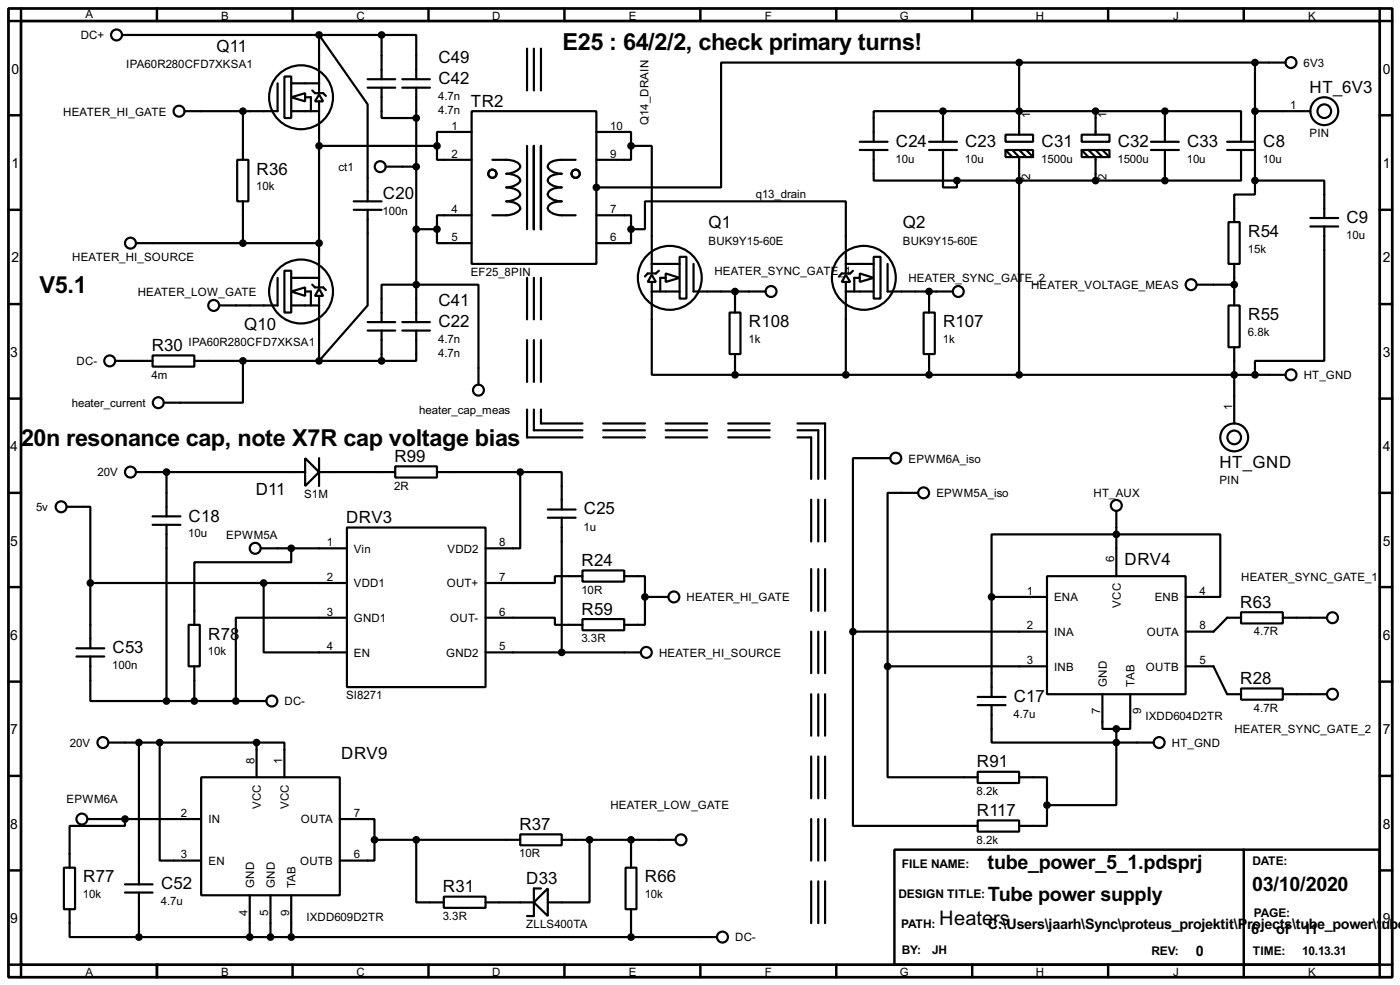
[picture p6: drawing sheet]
<svg xmlns="http://www.w3.org/2000/svg" width="256mm" height="180mm" viewBox="0 0 256 180" stroke-linecap="round" stroke-linejoin="round" font-family="sans-serif">
<path d="M1.6 1.6h253.5v177.3h-253.5zM3.9 3.9h248.9v172.7h-248.9z" fill="none" stroke="#000" stroke-width=".5"/>
<g fill="none" stroke="#000" stroke-width=".45">
<path d="M3.9 1.6v2.3h-2.3M28.8 1.6v2.3M53.6 1.6v2.3M78.5 1.6v2.3M103.4 1.6v2.3M128.3 1.6v2.3M153.2 1.6v2.3M178.1 1.6v2.3M203 1.6v2.3M227.9 1.6v2.3M252.8 1.6v2.3h2.3M1.6 21.1h2.3"/>
<path d="M1.6 38.4h2.3M252.8 21.1h2.3M252.8 38.4h2.3M1.6 55.7h2.3M252.8 55.7h2.3M1.6 73h2.3M252.8 73h2.3M1.6 90.2h2.3M252.8 90.2h2.3M1.6 107.5h2.3M252.8 107.5h2.3M1.6 124.8h2.3"/>
<path d="M252.8 124.8h2.3M1.6 142h2.3M1.6 159.3h2.3M163.9 155.5h88.9v21.1h-88.9zM227.9 155.5v23.4M252.8 142h2.3M252.8 159.3h2.3M1.6 176.6h2.3v2.3M28.8 176.6v2.3M53.6 176.6v2.3M78.5 176.6v2.3M103.4 176.6v2.3"/>
<path d="M128.3 176.6v2.3M153.2 176.6v2.3M178.1 176.6v2.3M203 176.6v2.3M255.1 176.6h-2.3v2.3"/>
</g>
<g fill="none" stroke="#000" stroke-width=".4">
<path d="M22.4 6.4h47.5M50.9 15.3v5.1h-17.1M52.1 14h1.3v7.6h-1.3zM53.4 17.8l2.5-.7v1.5zM53.4 15.3h5.1M55.9 17.8h1.1v2.6M57.2 16.6l.5 .5h1.5l.5 .5M58.5 17.3l.7 1.3h-1.5zM58.5 12.8v-6.4l8.9 12.7v17.8M58.5 13v4.1M58.5 18.6v29.7M67.4 16.1h5"/>
<path d="M67.4 14.5h5M69.9 16.1v5.5h6.4M69.9 6.4h6.4v8.1M69.9 6.4v8.1M73.7 16.1h5.1M73.7 14.5h5.1M76.3 16.1v42.9M96.6 8.9v7.7M97.8 8.9v7.7M99.1 8.9v7.7M186.7 11.5h-54.6v22.8h-22.8M186.7 11.5h48.8"/>
<path d="M186.7 11.5v13.2M229.9 11.5v21.6M43.5 29.3h2v7.6h-2zM44.5 20.4v8.9M44.5 36.9v7.6M53.4 20.4h5.1M58.5 26.7h21.6M64.8 38.4h5.1M64.8 36.9h5.1M67.4 38.4v17.5l-8.9 10.2v-11.9M70.7 30.5h5.6M80.1 26.7v2.6h6.3"/>
<path d="M86.4 20.4h22.9v27.9h-22.9zM86.4 24.2h-6.3v2.5M86.4 39.4h-6.3v2.6M90.2 29.3a8.7 8.7 0 0 1 4.3 .3 .87 .87 0 0 1 .7 1.2 3.3 3.3 0 0 1-2.4 1 3.3 3.3 0 0 1 2.4 .9l.1 .4a2.75 2.75 0 0 1-2.5 1.2 2.37 2.37 0 0 1 2.5 1.3 2.75 2.75 0 0 1-2.5 1.3 3.2 3.2 0 0 1 2.4 .9l.1 .4a2.75 2.75 0 0 1-2.5 1.2h-2.6M96.6 26.7v15.3M97.8 26.7v15.3M99.1 26.7v15.3M105.5 29.3a8.9 8.9 0 0 0-4.4 .3 .89 .89 0 0 0-.8 .9 .89 .89 0 0 0 .8 .8l1.1 .4 .7 .1a2.96 2.96 0 0 0-2.5 .9 .88 .88 0 0 0 .7 1.2l1.1 .3 .7 .1a2.92 2.92 0 0 0-2.5 .9 .88 .88 0 0 0 .7 1.2l1.1 .4 .7 .1a2.89 2.89 0 0 0-2.5 .9 .89 .89 0 0 0 .7 1.2 7.3 7.3 0 0 0 4.4 .4M109.3 39.4h6.3v2.6M109.3 24.2h6.3v2.5M115.6 26.7v2.6h-6.3M115.6 26.7h3.8v19.1"/>
<path d="M157.5 27.5h5.1M157.5 26h5.1M160.1 27.5v5.6h15.2M170.2 27.5h5.1M170.2 26h5.1M172.8 27.5v6.8h2.5v-1.2M172.8 20.4h-12.7v5.6M172.8 20.4h40.6M172.8 20.4v5.6M175.3 33.1h38.1M184.2 24.7h5.1v1.3h-5.1zM184.2 27.5h5.1v1.3h-5.1z"/>
<path d="M184.2 27.5l1.3 1.3M185.5 27.5l1.2 1.3v39.8M186.7 27.5l1.3 1.3M188 27.5l1.3 1.3M198.2 24.7h5.1v1.3h-5.1zM198.2 27.5h5.1v1.3h-5.1zM198.2 27.5l1.2 1.3M199.4 27.5l1.3 1.3v4.3M200.7 20.4v4.3M200.7 27.5l1.3 1.3M202 27.5l1.3 1.3M210.9 27.5h5.1"/>
<path d="M210.9 26h5.1M213.4 20.4h14v5.6M213.4 20.4v5.6M213.4 27.5v5.6M224.8 27.5h5.1M224.8 26h5.1M227.4 27.5v5.6h-14M229.9 33.1v2.5h-3.8v5.1M229.9 33.1h12.7v6.8M229.9 20.4h10.2M240.1 39.9h5.1M24.9 44.5h33.6"/>
<path d="M50.9 50.9v5h-10.7M52.1 49.6h1.3v7.6h-1.3zM53.4 53.4l2.5-.8v1.6zM53.4 55.9h5.1M53.4 50.9h5.1M55.9 53.4h1.1v2.5M57.2 52.1l.5 .5h1.5l.5 .5M58.5 52.9l.7 1.3h-1.5zM58.5 48.6v4M67.4 59h5M69.9 59v-6.9h17.8v18.3M73.7 59h5.1"/>
<path d="M76.3 42h3.8M80.1 42v2.5h6.3M96.6 50.9v7.6M97.8 50.9v7.6M99.1 50.9v7.6M115.6 42v2.5h-6.3M115.6 42h2.6v-5.1h36.8v8.9M119.4 50.3l.8 1.3h-1.5zM119.4 51.6v17h15.3M119.4 53.4h5.1M119.4 48.3h5.1M119.4 46v4.1"/>
<path d="M120.7 49.6l-.5 .5h-1.5l-.5 .5M122 50.1l2.5 .8-2.5 .7zM122 50.9h-1v2.5M124.5 47h1.3v7.7h-1.3zM127.1 48.3v5.1h13.2M133.7 57.2h2v7.6h-2zM134.7 53.4v3.8M155 50.3l.8 1.3h-1.6zM155 46v4.1M155 51.6v17M155 53.4h5.1M155 48.3h5.1"/>
<path d="M156.3 49.6l-.5 .5h-1.6l-.5 .5M157.5 50.1l2.6 .8-2.6 .7zM157.5 50.9h-1v2.5M160.1 47h1.2v7.7h-1.2zM162.6 48.3v5.1h12M169.2 57.2h2.1v7.6h-2.1zM170.2 53.4v3.8M219.3 52.1h6.8M225.1 40.7h2v7.6h-2zM225.1 55.9h2v7.7h-2zM226.1 48.3v7.6M240.1 41.5h5.1"/>
<path d="M242.6 41.5v24.6h-12.7v2.5M21.1 66.1h6.9M28 65.1h7.6v2h-7.6zM35.6 66.1h34.3M44.5 66.1v7.6h-14.5M67.4 60.5h5M69.9 60.5v5.6M73.7 60.5h5.1M76.3 60.5v5.6h-6.4M96.6 62.3v7.6M96.6 75v5.1h10.1M97.8 62.3v7.6"/>
<path d="M97.8 75v3.8h8.9M99.1 62.3v7.6M99.1 75v2.5h7.6M110.5 78.8h7.7M110.5 77.5h7.7M122 78.8h7.6M122 77.5h7.6M133.4 78.8h7.6M133.4 77.5h7.6M134.7 68.6h100.8M134.7 64.8v3.8M146.1 78.8h3.8v8.9"/>
<path d="M146.1 77.5h5.1v10.2M170.2 64.8v3.8M226.1 63.6v13.9M12.2 92.8h4.4v13.9M24.9 86.4h31M28 96.1h5.1M28 94.5h5.1M30.5 86.4v8.1M30.5 96.1v32.2M55.9 83.9l2.6 2.5-2.6 2.6zM58.5 83.9v5.1M58.5 86.4h13.9"/>
<path d="M63.6 96.6h25.4v29.2h-25.4zM72.4 85.4h7.7v2h-7.7zM80.1 86.4h15.2M95.3 86.4v14h-6.3M95.3 86.4h7.6v6.9M100.4 94.8h5.1M100.4 93.3h5.1M102.9 94.8v24.6M110.5 80.1h7.7M122 80.1h7.6M133.4 80.1h7.6M146.1 80.1h2.5v7.6"/>
<path d="M148.6 91.5v7.6M149.9 91.5v7.6M151.2 91.5v7.6M163.1 83.9h-6.8v31.7M168.2 90.2h-5.6v31.8M204.5 93.5v12M14 118.7h5.1M16.6 106.7v12M16.6 106.7h47M34.6 114.4h2v7.6h-2zM47.8 100.4h15.8M48.3 106.7v12.7h15.3"/>
<path d="M53.4 100.4v2.5h-17.8v11.5M63.6 113.1h-20.4v15.2M89 113.1h12.7v1.3h5M89 119.4h28.4M106.7 104.4h7.7v2.1h-7.7zM106.7 113.3h7.7v2.1h-7.7zM106.7 105.5h-5v1.2h-12.7M114.4 105.5h3.8v3.8M118.2 109.3v5.1h-3.8M118.2 109.3h4.3M148.6 104.2v7.6M148.6 115.6v7.6"/>
<path d="M149.9 104.2v7.6M149.9 115.6v7.6M151.2 104.2v7.6M151.2 115.6v7.6M156.3 115.6v35.6h22.8M156.3 115.6h35.5M181.7 109.3v-11.5h41.9v11.5h-6.4M181.7 109.3h10.1M181.7 109.3v18.3M191.8 105.5h25.4v21.6h-25.4zM227.4 112.1h7.6v2h-7.6zM227.4 113.1h-2.6l-2.5 2.5h-5.1"/>
<path d="M235 113.1h8.1M14 120.2h5.1M16.6 120.2v8.1h13.9M19.9 135.9h27.1M25.5 135.9v26M29.3 135.9v21.6h7.6M30.5 128.3h18.3M35.6 122v6.3M47 135.9h5.1v6.4M47 135.9v6.4M148.6 127.1v7.6M148.6 138.5v7.6"/>
<path d="M149.9 127.1v7.6M149.9 138.5v7.6M151.2 127.1v7.6M151.2 138.5v7.6M162.6 122v20.3h16.5M162.6 122h29.2M179.1 129.1h5.1M179.1 127.6h5.1M181.7 129.1v6.8h22.8M202 127.1v6.3h2.5M204.5 135.9v11.5h-12.7M204.5 135.9h6.9"/>
<path d="M204.5 133.4v2.5M207.1 127.1v6.3h-2.6M217.2 122h5.1l2.5 5.1h2.6M227.4 126h7.6v2.1h-7.6zM235 127.1h8.1M11.7 158.8h2.1v7.6h-2.1zM16.1 149.9h20.8M22.9 149.9v1.3h-10.1v7.6M36.9 142.3h25.4v21.6h-25.4zM62.3 149.9h6.3v3.8M68.6 153.7v3.8h-6.3M68.6 153.7h26.7"/>
<path d="M76.3 153.7v11.5h5M95.3 152.7h7.6v2h-7.6zM102.9 153.7h20.9M108 153.7v11.5h-7.6M114.6 158.8h2v7.6h-2zM115.6 153.7v5.1M148.6 149.9v7.6M149.9 149.9v7.6M151.2 149.9v7.6M179.1 141.3h7.6v2h-7.6zM179.1 150.2h7.6v2h-7.6zM186.7 142.3h5.1v5.1"/>
<path d="M191.8 147.4v3.8h-5.1M12.8 166.4v5.1h12.7M22.9 163.4h5.1M22.9 161.9h5.1M25.5 171.5h105.9M25.5 163.4v8.1M45.8 163.9v7.6M49.6 163.9v7.6M53.4 163.9v7.6M81.3 164.1h7.7v2.1h-7.7zM89 165.2h8.8M97.8 165.2l2.6-2.6v5.1z"/>
<path d="M99.1 162.6h-1.3v5.1h-1.2M115.6 166.4v5.1M148.6 161.3v7.7M149.9 161.3v7.7M151.2 161.3v7.7"/>
<circle cx="21.3" cy="6.4" r="1"/>
<circle cx="55.1" cy="17.8" r="5.9"/>
<circle cx="236.5" cy="11.5" r="1"/>
<circle cx="32.8" cy="20.4" r="1"/>
<circle cx="69.6" cy="30.5" r="1"/>
<circle cx="90.2" cy="31.8" r=".75"/>
<circle cx="105.4" cy="31.8" r=".75"/>
<circle cx="242.6" cy="20.4" r="2.55"/>
<circle cx="242.6" cy="20.4" r="1.25"/>
<circle cx="23.9" cy="44.5" r="1"/>
<circle cx="39.1" cy="55.9" r="1"/>
<circle cx="55.1" cy="53.4" r="5.9"/>
<circle cx="122.7" cy="50.9" r="5.9"/>
<circle cx="141.2" cy="53.4" r="1"/>
<circle cx="158.2" cy="50.9" r="5.9"/>
<circle cx="175.5" cy="53.4" r="1"/>
<circle cx="218.2" cy="52.1" r="1"/>
<circle cx="20.1" cy="66.1" r="1"/>
<circle cx="29" cy="73.7" r="1"/>
<circle cx="87.6" cy="71.4" r="1"/>
<circle cx="236.5" cy="68.6" r="1"/>
<circle cx="11.2" cy="92.8" r="1"/>
<circle cx="23.9" cy="86.4" r="1"/>
<circle cx="164.1" cy="83.9" r="1"/>
<circle cx="169.2" cy="90.2" r="1"/>
<circle cx="204.5" cy="92.5" r="1"/>
<circle cx="226.1" cy="80.1" r="2.55"/>
<circle cx="226.1" cy="80.1" r="1.25"/>
<circle cx="46.7" cy="100.4" r="1"/>
<circle cx="118.4" cy="119.4" r="1"/>
<circle cx="123.4" cy="109.3" r="1"/>
<circle cx="244.1" cy="113.1" r="1"/>
<circle cx="18.8" cy="135.9" r="1"/>
<circle cx="49.8" cy="128.3" r="1"/>
<circle cx="212.3" cy="135.9" r="1"/>
<circle cx="244.1" cy="127.1" r="1"/>
<circle cx="15" cy="149.9" r="1"/>
<circle cx="124.7" cy="153.7" r="1"/>
<circle cx="132.3" cy="171.5" r="1"/>
</g>
<g fill="#000" stroke="#000" stroke-width=".4">
<circle cx="58.4" cy="6.4" r=".5"/>
<circle cx="69.9" cy="6.4" r=".5"/>
<circle cx="186.7" cy="11.5" r=".5"/>
<circle cx="229.9" cy="11.5" r=".5"/>
<circle cx="44.5" cy="20.4" r=".5"/>
<circle cx="58.4" cy="26.7" r=".5"/>
<circle cx="76.2" cy="21.6" r=".5"/>
<circle cx="76.2" cy="30.5" r=".5"/>
<circle cx="80" cy="26.7" r=".5"/>
<circle cx="109.2" cy="34.3" r=".5"/>
<circle cx="115.6" cy="26.7" r=".5"/>
<circle cx="172.7" cy="20.4" r=".5"/>
<circle cx="175.3" cy="33.1" r=".5"/>
<circle cx="186.7" cy="20.4" r=".5"/>
<circle cx="186.7" cy="33.1" r=".5"/>
<circle cx="200.7" cy="20.4" r=".5"/>
<circle cx="200.7" cy="33.1" r=".5"/>
<circle cx="213.4" cy="20.4" r=".5"/>
<circle cx="213.4" cy="33.1" r=".5"/>
<circle cx="229.9" cy="20.4" r=".5"/>
<circle cx="229.9" cy="33.1" r=".5"/>
<circle cx="44.5" cy="44.5" r=".5"/>
<circle cx="58.4" cy="44.5" r=".5"/>
<circle cx="76.2" cy="52.1" r=".5"/>
<circle cx="76.2" cy="42" r=".5"/>
<circle cx="80" cy="42" r=".5"/>
<circle cx="115.6" cy="42" r=".5"/>
<circle cx="134.6" cy="53.4" r=".5"/>
<circle cx="170.2" cy="53.4" r=".5"/>
<circle cx="226.1" cy="52.1" r=".5"/>
<circle cx="44.5" cy="66.1" r=".5"/>
<circle cx="58.4" cy="66.1" r=".5"/>
<circle cx="69.9" cy="66.1" r=".5"/>
<circle cx="134.6" cy="68.6" r=".5"/>
<circle cx="154.9" cy="68.6" r=".5"/>
<circle cx="170.2" cy="68.6" r=".5"/>
<circle cx="186.7" cy="68.6" r=".5"/>
<circle cx="226.1" cy="68.6" r=".5"/>
<circle cx="229.9" cy="68.6" r=".5"/>
<circle cx="30.5" cy="86.4" r=".5"/>
<circle cx="95.3" cy="86.4" r=".5"/>
<circle cx="204.5" cy="97.8" r=".5"/>
<circle cx="16.5" cy="106.7" r=".5"/>
<circle cx="48.3" cy="106.7" r=".5"/>
<circle cx="53.3" cy="100.4" r=".5"/>
<circle cx="102.9" cy="119.4" r=".5"/>
<circle cx="118.1" cy="109.3" r=".5"/>
<circle cx="156.2" cy="115.6" r=".5"/>
<circle cx="181.6" cy="109.3" r=".5"/>
<circle cx="25.4" cy="135.9" r=".5"/>
<circle cx="29.2" cy="135.9" r=".5"/>
<circle cx="30.5" cy="128.3" r=".5"/>
<circle cx="35.6" cy="128.3" r=".5"/>
<circle cx="43.2" cy="128.3" r=".5"/>
<circle cx="47" cy="135.9" r=".5"/>
<circle cx="162.6" cy="122" r=".5"/>
<circle cx="204.5" cy="133.4" r=".5"/>
<circle cx="204.5" cy="135.9" r=".5"/>
<circle cx="22.9" cy="149.9" r=".5"/>
<circle cx="68.6" cy="153.7" r=".5"/>
<circle cx="76.2" cy="153.7" r=".5"/>
<circle cx="108" cy="153.7" r=".5"/>
<circle cx="115.6" cy="153.7" r=".5"/>
<circle cx="191.8" cy="147.4" r=".5"/>
<circle cx="25.4" cy="171.5" r=".5"/>
<circle cx="45.7" cy="171.5" r=".5"/>
<circle cx="49.5" cy="171.5" r=".5"/>
<circle cx="53.3" cy="171.5" r=".5"/>
<circle cx="115.6" cy="171.5" r=".5"/>
</g>
<g font-size="4.8">
<text x="103" y="9.2">E25 : 64/2/2, check primary turns!</text>
<text x="7.2" y="53.6">V5.1</text>
<text x="3.9" y="81.6">20n resonance cap, note X7R cap voltage bias</text>
</g>
<g font-size="4.1">
<text x="180.9" y="159.1">tube_power_5_1.pdsprj</text>
<text x="181" y="164.9">Tube power supply</text>
<text x="229.4" y="163.1">03/10/2020</text>
<text x="172.1" y="169.2">Heaters</text>
</g>
<g font-size="3.5">
<text x="39.7" y="9.6">Q11</text>
<text x="80.3" y="11.6">C49</text>
<text x="80.3" y="15.5">C42</text>
<text x="239.9" y="17">HT_6V3</text>
<text x="86.3" y="19.6">TR2</text>
<text x="164.1" y="26.8">C24</text>
<text x="176.8" y="26.8">C23</text>
<text x="190.8" y="26.8">C31</text>
<text x="204.8" y="26.8">C32</text>
<text x="217.5" y="26.8">C33</text>
<text x="231.4" y="26.8">C8</text>
<text x="47" y="31.9">R36</text>
<text x="70.2" y="36.5">C20</text>
<text x="129.8" y="41.6">Q1</text>
<text x="165.4" y="41.6">Q2</text>
<text x="246.7" y="40.9">C9</text>
<text x="228.7" y="43.4">R54</text>
<text x="80.3" y="59.9">C22</text>
<text x="80.3" y="56.1">C41</text>
<text x="137.2" y="59.9">R108</text>
<text x="172.8" y="59.9">R107</text>
<text x="228.7" y="58.6">R55</text>
<text x="27.8" y="64.2">R30</text>
<text x="44.8" y="60.4">Q10</text>
<text x="72.3" y="84.6">R99</text>
<text x="223.4" y="85.7">HT_GND</text>
<text x="34.6" y="95.5">C18</text>
<text x="46.9" y="90.7">D11</text>
<text x="63.4" y="95.8">DRV3</text>
<text x="107" y="94.2">C25</text>
<text x="106.6" y="103.6">R24</text>
<text x="206" y="103.4">DRV4</text>
<text x="106.6" y="112.5">R59</text>
<text x="227.2" y="111.3">R63</text>
<text x="20.6" y="119.6">C53</text>
<text x="38.2" y="117.1">R78</text>
<text x="227.2" y="125.2">R28</text>
<text x="185.7" y="128.5">C17</text>
<text x="62.5" y="139">DRV9</text>
<text x="179" y="140.5">R91</text>
<text x="179" y="149.4">R117</text>
<text x="95.2" y="151.9">R37</text>
<text x="15.3" y="161.5">R77</text>
<text x="96.4" y="161.8">D33</text>
<text x="118.2" y="161.5">R66</text>
<text x="29.5" y="162.8">C52</text>
<text x="81.2" y="163.3">R31</text>
</g>
<g font-size="3">
<text x="180.9" y="170">C:\Users\jaarh\Sync\proteus_projektit\P</text>
<text x="228.5" y="170">rojects\tube_power\t</text>
<text x="229.2" y="171">6</text>
<text x="233.8" y="171">of</text>
<text x="238.8" y="171">11</text>
<text x="253.1" y="170">ube</text>
<text x="219.1" y="175">0</text>
</g>
<g font-size="2.9">
<text x="2.1" y="13.5">0</text>
<text x="253.4" y="13.5">0</text>
<text x="2.1" y="30.7">1</text>
<text x="253.4" y="30.7">1</text>
<text x="2.1" y="48">2</text>
<text x="253.4" y="48">2</text>
<text x="1.9" y="65.3">3</text>
<text x="253.4" y="65.3">3</text>
<text x="1.9" y="82.5">4</text>
<text x="253.4" y="82.5">4</text>
<text x="1.9" y="99.9">5</text>
<text x="253.4" y="99.9">5</text>
<text x="1.9" y="117.1">6</text>
<text x="253.4" y="117.1">6</text>
<text x="1.9" y="134.4">7</text>
<text x="253.4" y="134.4">7</text>
<text x="1.9" y="151.7">8</text>
<text x="253.4" y="151.7">8</text>
<text x="1.9" y="168.9">9</text>
<text x="253.4" y="168.9">9</text>
</g>
<g font-size="2.5">
<text x="165.2" y="158.9">FILE NAME:</text>
<text x="229.4" y="158.4">DATE:</text>
<text x="164.6" y="164.4">DESIGN TITLE:</text>
<text x="229.7" y="167.8">PAGE:</text>
<text x="165.1" y="169.8">PATH:</text>
<text x="165.2" y="174.6">BY:</text>
<text x="170.7" y="174.6">JH</text>
<text x="210.9" y="174.8">REV:</text>
<text x="229.5" y="174.8">TIME:</text>
<text x="238.6" y="174.8">10.13.31</text>
</g>
<g font-size="2.4">
<text x="15.6" y="3.4">A</text>
<text x="40.5" y="3.6">B</text>
<text x="65.3" y="3.6">C</text>
<text x="90.2" y="3.6">D</text>
<text x="115.2" y="3.6">E</text>
<text x="140.1" y="3.6">F</text>
<text x="164.8" y="3.6">G</text>
<text x="189.8" y="3.6">H</text>
<text x="214.9" y="3.6">J</text>
<text x="239.6" y="3.6">K</text>
<text x="14.8" y="7.2">DC+</text>
<text x="23.1" y="12.5">IPA60R280CFD7XKSA1</text>
<text x="238.8" y="12.3">6V3</text>
<text x="11.6" y="21.2">HEATER_HI_GATE</text>
<text x="80.3" y="18.3">4.7n</text>
<text x="80.3" y="20.9">4.7n</text>
<text x="82.7" y="23.8">1</text>
<text x="111.8" y="23.8">10</text>
<text x="118.8" y="22.9" transform="rotate(-90 118.8 22.9)">Q14_DRAIN</text>
<text x="188.7" y="21.6" transform="rotate(-90 188.7 21.6)">1</text>
<text x="202.7" y="21.6" transform="rotate(-90 202.7 21.6)">1</text>
<text x="236.4" y="19.9">1</text>
<text x="82.7" y="28.9">2</text>
<text x="111.8" y="28.9">9</text>
<text x="164.1" y="29.8">10u</text>
<text x="176.8" y="29.8">10u</text>
<text x="190.8" y="29.8">1500u</text>
<text x="204.7" y="29.8">1500u</text>
<text x="217.4" y="29.8">10u</text>
<text x="231.4" y="29.8">10u</text>
<text x="239.9" y="25.1">PIN</text>
<text x="47" y="34.9">10k</text>
<text x="62" y="31.3">ct1</text>
<text x="188.7" y="33" transform="rotate(-90 188.7 33)">2</text>
<text x="202.7" y="33" transform="rotate(-90 202.7 33)">2</text>
<text x="70.1" y="39.4">100n</text>
<text x="82.7" y="39">4</text>
<text x="111.8" y="39">7</text>
<text x="138.5" y="36.3">q13_drain</text>
<text x="13.2" y="47.8">HEATER_HI_SOURCE</text>
<text x="82.7" y="44.1">5</text>
<text x="111.8" y="44.1">6</text>
<text x="129.8" y="44.9">BUK9Y15-60E</text>
<text x="165.4" y="44.9">BUK9Y15-60E</text>
<text x="228.6" y="46.3">15k</text>
<text x="246.6" y="43.7">10u</text>
<text x="86.2" y="50.5">EF25_8PIN</text>
<text x="130.9" y="50.4">HEATER_SYNC_GATE_1</text>
<text x="166.4" y="51.7">HEATER_SYNC_GATE_2</text>
<text x="188.9" y="52.9">HEATER_VOLTAGE_MEAS</text>
<text x="25.2" y="54.2">HEATER_LOW_GATE</text>
<text x="34.5" y="63.3">IPA60R280CFD7XKSA1</text>
<text x="80.3" y="62.8">4.7n</text>
<text x="80.3" y="65.4">4.7n</text>
<text x="137.2" y="62.8">1k</text>
<text x="172.7" y="62.8">1k</text>
<text x="228.6" y="61.5">6.8k</text>
<text x="14" y="66.9">DC-</text>
<text x="27.8" y="69.3">4m</text>
<text x="238.8" y="69.4">HT_GND</text>
<text x="13.2" y="74.5">heater_current</text>
<text x="76.8" y="75.8">heater_cap_meas</text>
<text x="225.7" y="75" transform="rotate(-90 225.7 75)">1</text>
<text x="17.9" y="87.2">20V</text>
<text x="72.2" y="89.6">2R</text>
<text x="166.4" y="84.7">EPWM6A_iso</text>
<text x="223.4" y="88.6">PIN</text>
<text x="6.6" y="93.6">5v</text>
<text x="55.7" y="91.2">S1M</text>
<text x="171.5" y="91">EPWM5A_iso</text>
<text x="200.3" y="91">HT_AUX</text>
<text x="34.5" y="98.4">10u</text>
<text x="41.4" y="98.6">EPWM5A</text>
<text x="59.9" y="100">1</text>
<text x="64.8" y="101.2">Vin</text>
<text x="82" y="101.2">VDD2</text>
<text x="91.5" y="100">8</text>
<text x="106.9" y="97.1">1u</text>
<text x="59.9" y="106.3">2</text>
<text x="64.8" y="107.5">VDD1</text>
<text x="81.8" y="107.5">OUT+</text>
<text x="91.5" y="106.3">7</text>
<text x="204.1" y="102.9" transform="rotate(-90 204.1 102.9)">6</text>
<text x="227.4" y="106.3">HEATER_SYNC_GATE_1</text>
<text x="59.9" y="112.7">3</text>
<text x="64.8" y="113.9">GND1</text>
<text x="82.5" y="113.9">OUT-</text>
<text x="91.5" y="112.7">6</text>
<text x="106.5" y="108.7">10R</text>
<text x="125.8" y="110.1">HEATER_HI_GATE</text>
<text x="188.1" y="108.9">1</text>
<text x="193.1" y="110.1">ENA</text>
<text x="205.3" y="111.2" transform="rotate(-90 205.3 111.2)">VCC</text>
<text x="211.5" y="110.1">ENB</text>
<text x="219.8" y="108.9">4</text>
<text x="38.1" y="120">10k</text>
<text x="59.9" y="119">4</text>
<text x="91.5" y="119">5</text>
<text x="106.5" y="117.6">3.3R</text>
<text x="188.1" y="115.2">2</text>
<text x="193.1" y="116.4">INA</text>
<text x="210.1" y="116.4">OUTA</text>
<text x="219.8" y="115.2">8</text>
<text x="229.7" y="116.3">4.7R</text>
<text x="20.6" y="122.5">100n</text>
<text x="64.8" y="120.2">EN</text>
<text x="81.7" y="120.2">GND2</text>
<text x="120.7" y="120.2">HEATER_HI_SOURCE</text>
<text x="188.1" y="121.6">3</text>
<text x="193.1" y="122.8">INB</text>
<text x="202.8" y="125.7" transform="rotate(-90 202.8 125.7)">GND</text>
<text x="207.9" y="125.7" transform="rotate(-90 207.9 125.7)">TAB</text>
<text x="209.9" y="122.8">OUTB</text>
<text x="219.8" y="121.6">5</text>
<text x="52.1" y="129.1">DC-</text>
<text x="63.4" y="128">SI8271</text>
<text x="185.7" y="131.4">4.7u</text>
<text x="201.6" y="130.7" transform="rotate(-90 201.6 130.7)">7</text>
<text x="209.1" y="130.7" transform="rotate(-90 209.1 130.7)">9</text>
<text x="209.8" y="131.8">IXDD604D2TR</text>
<text x="229.7" y="130.3">4.7R</text>
<text x="12.8" y="136.7">20V</text>
<text x="214.7" y="136.7">HT_GND</text>
<text x="226.1" y="134.2">HEATER_SYNC_GATE_2</text>
<text x="46.6" y="139.8" transform="rotate(-90 46.6 139.8)">8</text>
<text x="51.7" y="139.8" transform="rotate(-90 51.7 139.8)">1</text>
<text x="12.2" y="146.9">EPWM6A</text>
<text x="33.2" y="149.5">2</text>
<text x="47.8" y="148.1" transform="rotate(-90 47.8 148.1)">VCC</text>
<text x="52.9" y="148.1" transform="rotate(-90 52.9 148.1)">VCC</text>
<text x="64.8" y="149.5">7</text>
<text x="111.8" y="148.2">HEATER_LOW_GATE</text>
<text x="178.9" y="145.5">8.2k</text>
<text x="38.2" y="150.7">IN</text>
<text x="55.1" y="150.7">OUTA</text>
<text x="178.9" y="154.4">8.2k</text>
<text x="33.2" y="157.1">3</text>
<text x="38.2" y="158.3">EN</text>
<text x="55" y="158.3">OUTB</text>
<text x="64.8" y="157.1">6</text>
<text x="95.1" y="156.9">10R</text>
<text x="15.2" y="164.4">10k</text>
<text x="29.5" y="165.7">4.7u</text>
<text x="45.4" y="167.6" transform="rotate(-90 45.4 167.6)">4</text>
<text x="46.6" y="162.6" transform="rotate(-90 46.6 162.6)">GND</text>
<text x="49.2" y="167.6" transform="rotate(-90 49.2 167.6)">5</text>
<text x="50.4" y="162.6" transform="rotate(-90 50.4 162.6)">GND</text>
<text x="53" y="167.6" transform="rotate(-90 53 167.6)">9</text>
<text x="54.2" y="162.6" transform="rotate(-90 54.2 162.6)">TAB</text>
<text x="118.1" y="164.4">10k</text>
<text x="56.1" y="168.6">IXDD609D2TR</text>
<text x="81.1" y="168.4">3.3R</text>
<text x="96.4" y="169.9">ZLLS400TA</text>
<text x="134.7" y="172.3">DC-</text>
<text x="15.6" y="178.7">A</text>
<text x="40.5" y="178.7">B</text>
<text x="65.3" y="178.7">C</text>
<text x="90.2" y="178.7">D</text>
<text x="115.2" y="178.7">E</text>
<text x="140.1" y="178.7">F</text>
<text x="164.8" y="178.7">G</text>
<text x="189.8" y="178.7">H</text>
<text x="214.9" y="178.7">J</text>
<text x="239.6" y="178.7">K</text>
</g>
</svg>
